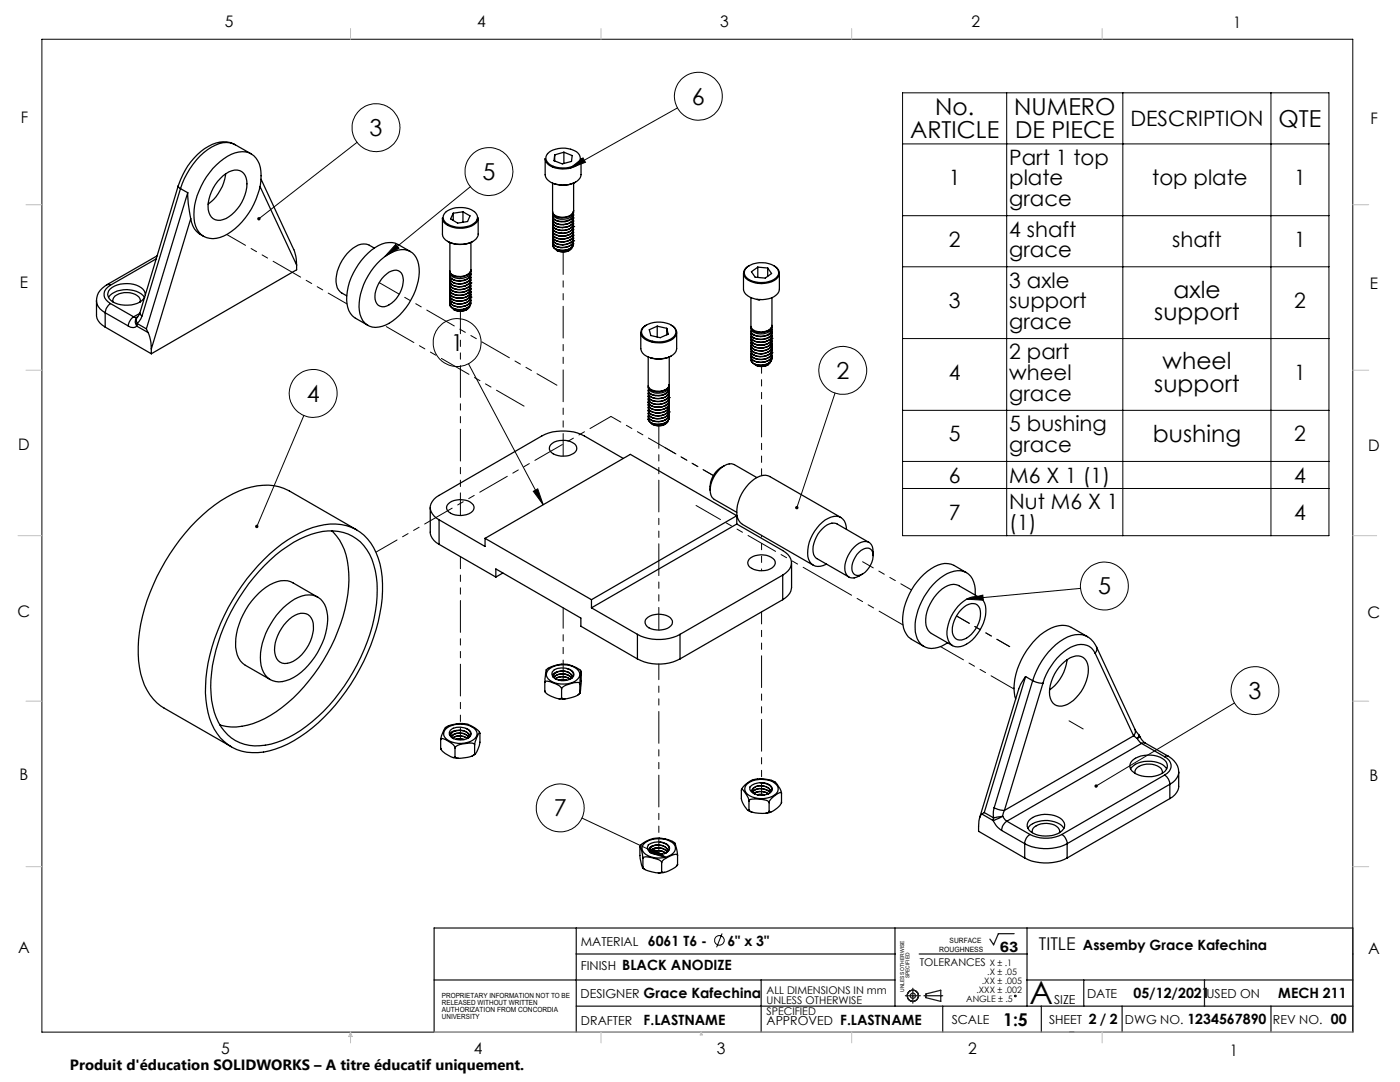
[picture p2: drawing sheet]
<svg xmlns="http://www.w3.org/2000/svg" width="279mm" height="216mm" viewBox="0 0 279 216" stroke-linecap="round" stroke-linejoin="round" font-family="sans-serif">
<g fill="none" stroke="#000" stroke-width=".2">
<path d="M8.4 7.8h261.6v198.2h-261.6zM180.1 18.5h85.1v88.4h-85.1zM200.9 18.5v88.4M224.1 18.5v88.4M253.6 18.5v88.4M71.3 28.4l-19.6 15.2M93.9 37.3l-17.1 13.9M113.7 33.6l2.6-2.1 .5 .9zM135.2 21.5l-21.5 12.1M180.1 28.7h85.1M79 48.8l.6 .7-2.8 1.7zM180.1 43h85.1"/>
<path d="M180.1 53.2h85.1M93.5 72.6l14.9 28.1M166.7 78.4l-7.7 22.9M180.1 67.6h85.1M60.6 82.9l-9.3 22.2M106.4 98l.9-.5 1.1 3.2zM180.1 81.9h85.1M180.1 92.1h85.1M180.1 97.5h85.1M192.9 119.6l3.2-.9 .2 1.1zM215.7 117.4l-22.8 2.2M246.4 140.3l-27.6 16.5"/>
<path d="M116.1 163.2l16.9 8M130.2 169.3l2.8 1.9-3.2-1zM144.1 186.3l-1.1 2.7"/>
<circle cx="139.4" cy="19.2" r="4.8"/>
<circle cx="75" cy="25.5" r="4.8"/>
<circle cx="97.6" cy="34.2" r="4.8"/>
<circle cx="62.5" cy="78.5" r="4.8"/>
<circle cx="91.2" cy="68.4" r="4.8"/>
<circle cx="168.2" cy="73.9" r="4.8"/>
<circle cx="220.4" cy="116.9" r="4.8"/>
<circle cx="250.5" cy="137.8" r="4.8"/>
<circle cx="111.8" cy="161.2" r="4.8"/>
<circle cx="143.6" cy="187.6" r=".96"/>
<circle cx="202.6" cy="198.7" r=".17"/>
</g>
<g fill="none" stroke="#191924" stroke-width=".25">
<path d="M86.6 195.5h92M115 185.2v20.8M115 190.4h63.6M151.9 195.5v10.5M178.6 185.2v15.6M180.7 198.7h3M182.2 197.2v3M183.4 190.4h21.6M184.4 198.7h3.7M184.8 198.3l2.9-.7v2.2l-2.9-.7zM202.4 186.3h-3.2l-.9 2.2-.7-1.1M205 185.2v15.6"/>
<path d="M205 195.5h65M216.3 195.5v5.3M240.4 195.5v5.3M86.6 206v-20.8h183.4v20.8M115 200.8h155M188.1 200.8v5.2M207.8 200.8v5.2M213.4 206h.9M223.9 200.8v5.2M253.6 200.8v5.2"/>
<circle cx="182.2" cy="198.7" r="1.11"/>
<circle cx="182.2" cy="198.7" r=".51"/>
</g>
<g fill="none" stroke="#c0c0c0" stroke-width=".2">
<path d="M70 5.7v2.1M119.9 5.7v2.1M170 5.7v2.1M220 5.7v2.1M5.2 40.9h3.2M270 40.9h3.2M5.2 73.9h3.2M270 73.9h3.2M3.6 106.9h4.8M270 106.9h4.7M5.2 139.9h3.2M270 139.9h3.2"/>
<path d="M5.2 172.9h3.2M270 172.9h3.2M70 206v2.1M70 206l.3 .8h-.7zM86.6 206h183.4M119.9 206v2.1M139.9 206l.3 .5h-.5zM170 206v2.1M220 206v2.1"/>
</g>
<path d="M106.4 98l.9-.5 1.1 3.2zM51.4 43.4v.5l.3-.3-.3 .3a.34 .34 0 0 0 .5 0 .34 .34 0 0 0 0-.5 .34 .34 0 0 0-.5 0zM51 104.8l-.1 .3 .2 .3 .2-.3-.2 .3a.34 .34 0 0 0 .5-.2 .34 .34 0 0 0-.2-.4 .34 .34 0 0 0-.4 0zM113.7 33.6l2.6-2.1 .5 .9zM192.9 119.6l3.2-.9 .2 1.1zM158.9 101a.32 .32 0 0 0-.2 .3 .32 .32 0 0 0 .2 .3l.1-.3-.1 .3a.33 .33 0 0 0 .4-.4 .33 .33 0 0 0-.4-.2zM79 48.8l.6 .7-2.8 1.7zM218.6 156.6l-.2 .2 .1 .2 .3-.2-.3 .2a.33 .33 0 0 0 .4 .1 .33 .33 0 0 0 .1-.4 .33 .33 0 0 0-.4-.1zM130.2 169.3l2.8 1.9-3.2-1z" fill="#000"/>
<g fill="none" stroke="#000" stroke-width=".25">
<path d="M35.6 37.1l.4 .5M35.6 37.1l-7.7 25.4M36 37.6l-7.6 25.4M36 37.6l1.5 .9M37.5 38.5l.1 2.1 .5 3M37.5 38.5l-8.3 27.1M43.2 32.9a7.3 7.3 0 0 1 5.8-2.6 3.9 3.9 0 0 1 3.1 3.9 14.3 14.3 0 0 1-7.4 12.9 3.9 3.9 0 0 1-6-3.4 14.5 14.5 0 0 1 4.5-10.8zM44 35.6a4 4 0 0 1 3.8-1.6 2.78 2.78 0 0 1 1.4 3.4 8.2 8.2 0 0 1-4.7 6.4 2.14 2.14 0 0 1-2.9-2 8.2 8.2 0 0 1 2.4-6.2zM45 34.7a8.9 8.9 0 0 1-3.5 6M46.9 28.9a5.6 5.6 0 0 0-6.1 .8 14.3 14.3 0 0 0-5.2 7.4M50.2 30.7l-3.2-1.8a4.5 4.5 0 0 0-4.8 .5 15.1 15.1 0 0 0-6.2 8.2M51.9 37.2l7.3 15.7"/>
<path d="M52.1 35.8l6.6 14.2 .4 1.6 .1 1.3M108.8 31.6a2.6 2.6 0 0 0 2.8 2.1 4.5 4.5 0 0 0 4.2-1.4l.2-.7v3.3a2.52 2.52 0 0 1-2.5 1.9 4.5 4.5 0 0 1-4.6-1.5zM109.3 30.7a4.9 4.9 0 0 1 6.1-.1 1.51 1.51 0 0 1-.7 2.4 4.9 4.9 0 0 1-5.5-.7 1.24 1.24 0 0 1 .1-1.6zM110.3 36.5v5.7M110.7 30.9v1.2M112.5 30.4l1.7 .6-.1 1.2-1.9 .5-1.6-.6 .1-1.2M112.5 30.4l-1.8 .5M112.5 30.4v2.2M114.5 36.5l-.1 5.9a1.34 1.34 0 0 1-1.2 1.2 2.81 2.81 0 0 1-2.8-.6l-.1-.6M114.9 36.3a5.3 5.3 0 0 1-4.4 .3M19.3 60v2.8a2.84 2.84 0 0 0 1.7 2.5M21.3 56.8a3.2 3.2 0 0 0-1.7 4.4l.4 .4 1 .8"/>
<path d="M21.3 56.8h.4l.3 .1M22 56.9a1.95 1.95 0 0 0-1.2 1.8 1.95 1.95 0 0 0 1.2 1.9M29 58.8a2.84 2.84 0 0 0-3-2.2 4.7 4.7 0 0 0-4.3 1.4 1.75 1.75 0 0 0 1.3 2.5 5.2 5.2 0 0 0 5.6-.9l.3-.3a4.9 4.9 0 0 0-7.2 0M31.2 51.6l-9.2 5.3M31.4 51l-10.1 5.8M38.1 43.6a4.2 4.2 0 0 0 2.5 3.6M38.1 43.6l-7.9 26M59.2 52.9v.9l-29 16.8M74.7 49.5a3.2 3.2 0 0 0-4.3 .1 8.3 8.3 0 0 0-3.2 7.3 2.77 2.77 0 0 0 2 2.1M75.2 52.6a7.4 7.4 0 0 1 5.5-2.8 3.5 3.5 0 0 1 2.9 3.7 12.9 12.9 0 0 1-6.7 11.4 3.4 3.4 0 0 1-4.8-1.5 10 10 0 0 1 1.4-8.4zM76.7 55.1a2.87 2.87 0 0 1 2.8-1.1 2.13 2.13 0 0 1 .9 2.5 5.6 5.6 0 0 1-3.7 4.7 1.66 1.66 0 0 1-1.9-2l.2-1.2 .5-1.3zM81.9 50.2l-2.5-1.4a4.4 4.4 0 0 0-4.6 .6 13 13 0 0 0-5.5 11.2 3.7 3.7 0 0 0 1.6 2.9l2.5 1.4"/>
<path d="M88.3 43.5a1.87 1.87 0 0 0 1.6 1.7 4.9 4.9 0 0 0 5.3-1l.2-.7v3.2a2.35 2.35 0 0 1-2.4 1.9 4.8 4.8 0 0 1-4.4-1.1l-.3-.7zM88.9 42.3a5 5 0 0 1 6 .1 1.49 1.49 0 0 1-.7 2.4 4.8 4.8 0 0 1-5.5-.6 1.3 1.3 0 0 1 .2-1.9zM89.8 59.6h.1M89.8 56.7h.1M89.8 56.2a1.62 1.62 0 0 0 1.8 1 2.49 2.49 0 0 0 2.3-1M89.8 48.4v5.7a1.32 1.32 0 0 0 1.4 1 2.12 2.12 0 0 0 2.7-1.2 2.19 2.19 0 0 1-2.7 1.3 1.29 1.29 0 0 1-1.4-1.1M89.8 55h.1M89.8 55.6h.1M89.8 56.1v.1M89.8 57.9h.1M89.9 56.5l-.1 .1M89.9 57.5l-.1 .4a1.61 1.61 0 0 0 1.8 1 2.1 2.1 0 0 0 2.3-1.3"/>
<path d="M90.1 59l-.3 .6M90.1 55.6l-.3 .6M90.5 42.5v1.5M92.4 42.3l1.4 .8-.5 1.1-2 .3-1.4-.8 .6-1.2M92.4 42.3l-1.9 .2M92.4 42.3v2M93.8 55.3l.1 .4v.5M93.8 58.8a1.11 1.11 0 0 1-.8 1.6 2.98 2.98 0 0 1-3.1-.4l-.1-.4M93.8 57.1l.1 .4M93.9 59.5a1.22 1.22 0 0 1-1.1 1.6 2.71 2.71 0 0 1-3-.7l.1-.5M93.9 57.9a1.17 1.17 0 0 1-1.1 1.4 2.81 2.81 0 0 1-3-.6l.1-.5M93.9 56.2a1.16 1.16 0 0 1-1.1 1.4 2.7 2.7 0 0 1-2.9-.6l-.1-.3"/>
<path d="M93.9 58.4v.1a1.4 1.4 0 0 1-1.4 1.5 2.98 2.98 0 0 1-2.5-.5l-.2-.4 .1-.4M93.9 56.8a1.33 1.33 0 0 1-1.3 1.4 2.46 2.46 0 0 1-2.8-.8v-.4M93.9 55a1.34 1.34 0 0 1-1.3 1.5 2.55 2.55 0 0 1-2.8-.8l.1-.4M93.9 54.4a1.21 1.21 0 0 1-.9 1.4 3.1 3.1 0 0 1-3-.3l-.2-.4 .1-.4M93.9 54.8a1.42 1.42 0 0 1-1.3 1.2 2.49 2.49 0 0 1-2.8-.8M93.9 55.3a2.32 2.32 0 0 1-3 1.3l-1-.6-.1-.4M93.9 55.9a1.32 1.32 0 0 1-1.1 1.2 2.81 2.81 0 0 1-2.9-.7l-.1-.2M93.9 56.4a2.15 2.15 0 0 1-2.8 1.3 1.29 1.29 0 0 1-1.3-1M93.9 57a2.29 2.29 0 0 1-3 1.3 1.13 1.13 0 0 1-1.1-1M93.9 57.6a2.08 2.08 0 0 1-2.6 1.3 1.42 1.42 0 0 1-1.5-1M93.9 58.2a1.4 1.4 0 0 1-1.4 1.2 2.98 2.98 0 0 1-2.5-.4l-.2-.6M93.9 58.7a1.62 1.62 0 0 1-1.6 1.3 2.42 2.42 0 0 1-2.4-.6l-.1-.4"/>
<path d="M93.9 59.3a1.25 1.25 0 0 1-1.1 1.2 2.78 2.78 0 0 1-3-.6v-.3M93.9 59.9a2.19 2.19 0 0 1-2.8 1.3 1.21 1.21 0 0 1-1.3-1M94 56.4h.1M94 59.3h.1M94 48.4v5.9a2.46 2.46 0 0 1-3.6 1 .89 .89 0 0 1-.6-1M94 54.6v.2M94 55.3h.1M94 55.8v.1M94 57h.1M94 57.6h.1M94 58.1v.1M94 58.7h.1"/>
<path d="M94 59.9h.1M94.3 48.2a5.5 5.5 0 0 1-4.9 0M110.3 47.8h.1M110.3 44.9h.1M110.3 43.7v.1M110.3 44.3h.1M110.3 45.5h.1M110.3 46v.1M110.3 47.2h.1M110.3 48.9h.1M110.3 42.2a1.06 1.06 0 0 0 1.1 1.1 2.31 2.31 0 0 0 3.1-1.2 2.36 2.36 0 0 1-3.1 1.3l-.9-.5-.2-.5M110.3 44.1v.1a1.34 1.34 0 0 0 1.5 1.2 2.4 2.4 0 0 0 2.7-1.3v-.1a1.51 1.51 0 0 1-1.5 1.3 2.36 2.36 0 0 1-2.7-.8v-.2"/>
<path d="M110.3 46.9l.1 .6M110.3 48v.2M110.3 44.6v.2M110.6 44.9l-.3 .5M111.1 50h.1M113.7 49.9a2.66 2.66 0 0 1-2.6 .1M114.3 49.2a2.31 2.31 0 0 1-3.5 .5M114.3 48.2l.2 .4a1.72 1.72 0 0 1-1.8 1.3 2.4 2.4 0 0 1-2.3-.7l-.1-.4 .3-.5M114.3 44.7a1.15 1.15 0 0 1-.8 1.6 2.95 2.95 0 0 1-3.1-.5l-.1-.4M114.4 47.8a1.1 1.1 0 0 1-.8 1.3 3.2 3.2 0 0 1-3.1-.3l-.2-.4a1.52 1.52 0 0 0 1.6 1 2.72 2.72 0 0 0 2.4-.9l.2-.5M114.4 47.2a1.26 1.26 0 0 1-1.2 1.5 2.63 2.63 0 0 1-2.9-.7v-.5M114.4 45.4a1.27 1.27 0 0 1-1.2 1.6 2.54 2.54 0 0 1-2.9-.8v-.3"/>
<path d="M114.4 44.3v.1a1.46 1.46 0 0 1-1.4 1.5 2.45 2.45 0 0 1-2.7-.9v-.1M114.4 43.2a1.13 1.13 0 0 1-.9 1.4 3.1 3.1 0 0 1-3.1-.5l-.1-.6M114.4 46.6l.1 .3M114.4 43.7v.2M114.4 45.2a2.06 2.06 0 0 1-2.6 1.3 1.33 1.33 0 0 1-1.5-1M114.4 46.9a1.29 1.29 0 0 1-1.2 1.3 3 3 0 0 1-2.6-.4l-.3-.6M114.4 46.1a1.48 1.48 0 0 1-1.4 1.5 2.72 2.72 0 0 1-2.5-.5l-.2-.4v-.4M114.4 42.7a1.32 1.32 0 0 1-1.2 1.3 2.8 2.8 0 0 1-2.9-.5v-.6M114.5 45.2h.1M114.5 48h.1M114.5 42.8a1.27 1.27 0 0 1-1 1.3 2.97 2.97 0 0 1-3.1-.5l-.1-.4M114.5 43.5h-.1a1.3 1.3 0 0 1-1.2 1.2 2.64 2.64 0 0 1-2.9-.7v-.2"/>
<path d="M114.5 44.6a2.34 2.34 0 0 1-3.2 1.3l-.6-.3-.3-.3-.1-.4M114.5 45.8a1.08 1.08 0 0 1-.9 1 3.2 3.2 0 0 1-3.1-.3l-.2-.4M114.5 46.4v-.1a1.69 1.69 0 0 1-1.8 1.4 2.01 2.01 0 0 1-2.4-1.1M114.5 47.4a1.2 1.2 0 0 1-.9 1.1 2.42 2.42 0 0 1-3.3-.7M114.5 48.6h-.1a1.39 1.39 0 0 1-1.2 1.3 3.1 3.1 0 0 1-2.6-.4l-.3-.6M114.5 46.9a1.78 1.78 0 0 1-1.8 1.3 2.43 2.43 0 0 1-2.3-.7M114.5 44.6h.1M114.5 46.9h.1M148.4 54.5v3.2a2.96 2.96 0 0 0 3 2.1 4.2 4.2 0 0 0 4-1.6l.1-3.7M148.9 53.5a4.8 4.8 0 0 1 6.3 .2 1.39 1.39 0 0 1-.8 2.1 5 5 0 0 1-5.5-.5 1.32 1.32 0 0 1 0-1.8zM149.5 53a1.59 1.59 0 0 0-1.1 1.6 1.59 1.59 0 0 0 1.3 1.5 5.1 5.1 0 0 0 5.5-.7 1.49 1.49 0 0 0-.8-2.4M149.9 59.4v5.7a1.3 1.3 0 0 0 1.4 1.1 2.14 2.14 0 0 0 2.8-1.3"/>
<path d="M151.1 59.8h.6M151.2 53.3l2 .2M151.2 53.3l-1.2 .9 .7 1.1 2 .2 1.3-.9-.8-1.1M151.2 53.3v2.1M153.2 53.5v1.6M154.1 59.4v5.9a1.11 1.11 0 0 1-1.1 1.1 3 3 0 0 1-3-.4l-.1-.7M21 65.3l9.2 5.3M21 62.4v2.9M21 62.4l4.6 2.7M22 60.6a2.49 2.49 0 0 0-1 1.8M22 60.6l4.7 2.6M22.5 60.3a1.45 1.45 0 0 1 1.2-1.7 3.7 3.7 0 0 1 4.2 .9v.8"/>
<path d="M25.6 65.1a1.34 1.34 0 0 0 1.7 0M26.7 63.2a2.49 2.49 0 0 0-1.1 1.9M26.7 63.2l.4 .2 .3-.1M27.3 65.1l2.3 1.3M27.4 64.6l-.1 .5M27.4 64.6l1.8 1M27.4 63.3a1.24 1.24 0 0 0-.1 1.8M27.4 63.3a1.05 1.05 0 0 0 0 1.3M27.9 62.5l-1.2 .7M27.9 62.5l-.5 .8M27.9 62.5l.1 .3 .4 .2M28.4 63l-.3 .6-.7 1"/>
<path d="M29.2 65.6l.4 .8M29.6 66.4l.4 1.4 .2 1.8M30.2 69.6v1M89.8 60.1v.1M90.6 61.8h.1M93.2 61.8a2.68 2.68 0 0 1-2.6 0M93.8 60.9a2.26 2.26 0 0 1-3.2 .9l-.4-.5M93.9 60.5a1.62 1.62 0 0 1-1.6 1.3 2.66 2.66 0 0 1-2.4-.7l-.1-.4M93.9 60.2a1.47 1.47 0 0 1-1.4 1.5 2.44 2.44 0 0 1-2.7-.8v-.5M94 60.4v.1M127.9 66.4v3.2a2.46 2.46 0 0 0 2.2 1.9 4.7 4.7 0 0 0 4.8-1.4l.1-.5v-3.2M128.5 65.3a5 5 0 0 1 5.9-.1 1.47 1.47 0 0 1-.6 2.5 4.9 4.9 0 0 1-5.5-.6 1.24 1.24 0 0 1 .2-1.8z"/>
<path d="M129 64.9a1.57 1.57 0 0 0-1.1 1.5 1.57 1.57 0 0 0 1.1 1.5 5.7 5.7 0 0 0 5.3-.3 1.51 1.51 0 0 0 .7-1.5 1.51 1.51 0 0 0-1.1-1.2M129.4 79.6h.1M129.4 71.2v5.7a1.48 1.48 0 0 0 1.6 1.1 1.97 1.97 0 0 0 2.5-1.2 1.29 1.29 0 0 1-1.2 1.2 2.68 2.68 0 0 1-2.8-.5l-.1-.3v.2M129.4 77.9h.1M129.4 78.5h.1M129.9 71.5h.3M131.2 65.1l1.9 .4M131.2 65.1l-1.6 .7 .3 1.2 1.9 .4 1.5-.7-.2-1.2M131.2 65.1v2.2M133.1 65.5v1.3M133.5 79.6a1.31 1.31 0 0 1-1.2 1.5 2.73 2.73 0 0 1-2.9-.7v-.5M133.5 79.1l.1 .2a1.78 1.78 0 0 1-1.8 1.3 2.43 2.43 0 0 1-2.3-.7l-.1-.3 .1-.2"/>
<path d="M133.5 77.9a1.31 1.31 0 0 1-1.2 1.5 2.7 2.7 0 0 1-2.9-.7v-.4M133.5 77.6a1.29 1.29 0 0 1-1.2 1.2 2.7 2.7 0 0 1-2.9-.7v-.2M133.5 78.2a1.43 1.43 0 0 1-1.5 1.3 2.86 2.86 0 0 1-2.5-.5l-.1-.5M133.5 79.3a1.29 1.29 0 0 1-1.2 1.3 2.56 2.56 0 0 1-2.9-.8v-.2M133.5 77.3a1.1 1.1 0 0 1-.8 1.3 2.56 2.56 0 0 1-3.3-.5v-.5M133.5 77.2a1.39 1.39 0 0 1-1.4 1.2 2.48 2.48 0 0 1-2.7-.8v-.2M133.5 79.9v.3M133.6 79.3h.1M133.6 78.7a1.96 1.96 0 0 1-2.5 1.4 1.5 1.5 0 0 1-1.7-1.1M133.6 78.6a1.48 1.48 0 0 1-1.6 1.4 2.86 2.86 0 0 1-2.5-.5l-.1-.4v-.4M133.6 71.2v6M133.6 77.5v.1"/>
<path d="M133.6 78.2h.1M133.6 79.9h.1M133.9 71l-1.8 .6-1.9-.1M149.9 70.1h.1M149.9 67.2h.1M149.9 69.5v.1a2.07 2.07 0 0 0 2.6 1l1.2-.6 .3-.4M149.9 66.6v.1M149.9 68.4l.1 .3M149.9 71.2v.1M150 68.7l-.1 .2 .1 .4M150 66.4l-.1 .1M150.2 70.1l-.3 .5"/>
<path d="M150.5 72.6l.3 .3M153.3 72.8l-.7 .3a2.39 2.39 0 0 1-1.8-.2M153.8 72.1a2.16 2.16 0 0 1-3 .8M153.9 71a1.1 1.1 0 0 1-.7 1.6 2.94 2.94 0 0 1-3.2-.4l-.1-.4 .2-.5M153.9 66.5l.2 .4a1.69 1.69 0 0 1-1.8 1.4 2.54 2.54 0 0 1-2.3-.7l-.1-.4 .3-.5M154 69.9a1.22 1.22 0 0 1-1 1.6 2.84 2.84 0 0 1-3-.5l-.1-.3a1.3 1.3 0 0 0 1.4 1 2.5 2.5 0 0 0 2.8-1.1l-.1-.2M154 68.9a1.33 1.33 0 0 1-1.2 1.5 2.56 2.56 0 0 1-2.9-.7l.1-.4M154 66.1l.1 .1a1.48 1.48 0 0 1-1.5 1.4 2.32 2.32 0 0 1-2.7-.9v-.1M154 68.4l.1 .3M154 65.8a1.43 1.43 0 0 1-1.4 1.3 2.4 2.4 0 0 1-2.7-.9v-.1M154 67.5a1.42 1.42 0 0 1-1.5 1.3 2.38 2.38 0 0 1-2.6-.9v-.1M154 70.7a1.39 1.39 0 0 1-1.2 1.5 3.1 3.1 0 0 1-2.7-.4l-.2-.4v-.4"/>
<path d="M154 69.6h.1a1.56 1.56 0 0 1-1.6 1.5 2.26 2.26 0 0 1-2.6-1l.1-.3M154 67.2a1.33 1.33 0 0 1-1.2 1.5 2.66 2.66 0 0 1-2.9-.7v-.4M154 65.5a1.26 1.26 0 0 1-1 1.4 2.44 2.44 0 0 1-3.1-.8v-.3M154.1 67.5h.1M154.1 70.4h.1M154.1 66.4a1.27 1.27 0 0 1-1.1 1.2 3 3 0 0 1-3-.6l-.1-.3M154.1 66.9a.95 .95 0 0 1-.7 1 2.69 2.69 0 0 1-3.5-.4v-.3M154.1 68.1a1.69 1.69 0 0 1-1.8 1.3 2.43 2.43 0 0 1-2.3-.7M154.1 68.7a2.12 2.12 0 0 1-2.8 1.3 1.39 1.39 0 0 1-1.4-1.1M154.1 69.8a1.7 1.7 0 0 1-1.8 1.4 1.99 1.99 0 0 1-2.4-1.1M154.1 70.9a1.19 1.19 0 0 1-.9 1.1 2.41 2.41 0 0 1-3.3-.7M154.1 71.6a2.52 2.52 0 0 1-3.8 .9l-.4-.7"/>
<path d="M154.1 68.7a1.98 1.98 0 0 1-2.5 1.3l-.8-.1-.8-.6M154.1 67.9a1.48 1.48 0 0 1-1.6 1.5 2.38 2.38 0 0 1-2.6-1l.1-.3M154.1 65a1.53 1.53 0 0 1-1.5 1.3 2.65 2.65 0 0 1-2.7-.7v-.4M154.1 65.7v.1M154.1 68.1h.1M154.1 69.2l-.1 .4M154.1 69.8h.1M154.1 71.5h.1M109.9 88.7a3.9 3.9 0 0 1 5 .2 1.2 1.2 0 0 1-.8 1.8 3.8 3.8 0 0 1-4.3-.7 1.05 1.05 0 0 1 .1-1.3zM124.4 91.5l-7.8-4.5a9.6 9.6 0 0 0-8.5 0l-20.5 11.8a2.49 2.49 0 0 0-1 4.1l1 .8M129.4 82.5h.1M129.4 83.6l.1 .5 .4 .3"/>
<path d="M129.4 80.2h.1M129.4 80.8h.1M129.4 81.3v.1M129.4 83v.1M129.4 80.2v.1a1.78 1.78 0 0 0 1.9 1 2.3 2.3 0 0 0 2.2-1.1M129.4 82.5v.3M129.4 80.5v.1M129.7 80.8l-.3 .4M130.2 84.7h.1M132.8 84.6a2.86 2.86 0 0 1-2.6 .1M133.3 81.6a1.06 1.06 0 0 1-.6 1.7 3 3 0 0 1-3.2-.4l-.1-.4 .1-.4M133.3 83.9a1.61 1.61 0 0 1-2 1 1.42 1.42 0 0 1-1.4-.5"/>
<path d="M133.4 80.6l.2 .4a1.99 1.99 0 0 1-2.6 1.4 1.43 1.43 0 0 1-1.6-1.1M133.5 83a1.38 1.38 0 0 1-1.3 1.6 3.1 3.1 0 0 1-2.6-.4l-.2-.4v-.5M133.5 81.3a1.32 1.32 0 0 1-1.2 1.5 2.53 2.53 0 0 1-2.9-.7v-.4M133.5 80.2l.1 .1a1.49 1.49 0 0 1-1.6 1.4 2.79 2.79 0 0 1-2.5-.5l-.1-.4M133.5 82.5l.1 .3M133.5 81.1a1.39 1.39 0 0 1-1.2 1.2 2.69 2.69 0 0 1-2.9-.7v-.2M133.5 81.6a2.19 2.19 0 0 1-2.9 1.3 1.16 1.16 0 0 1-1.2-1M133.5 82.8a2.14 2.14 0 0 1-2.7 1.3 1.3 1.3 0 0 1-1.4-1M133.5 83.4a1.6 1.6 0 0 1-1.5 1.3l-1.5-.1-.6-.2M133.6 82.2h.1M133.6 80.5a1.53 1.53 0 0 1-1.8 1.3 2.4 2.4 0 0 1-2.3-.7l-.1-.3M133.6 82.2a1.8 1.8 0 0 1-1.8 1.3 2.33 2.33 0 0 1-2.4-.7"/>
<path d="M133.6 82.8a2.06 2.06 0 0 1-2.6 1.3 1.48 1.48 0 0 1-1.6-1.1v-.2M133.6 81v.1M133.6 81.6h.1M133.6 82.8h.1M133.6 83.3v.1M144.6 92.9a4.8 4.8 0 0 0-2.9 4.9M151 95.3l-4.5-2.6a2.57 2.57 0 0 0-2.9 1 5.1 5.1 0 0 0-1.5 5.5l.5 .5 4.4 2.5M52.7 111.7a23.3 23.3 0 0 1 12-7 9.2 9.2 0 0 1 10.8 6.7 24.5 24.5 0 0 1-.4 14.2 40 40 0 0 1-15.2 21.4 14.8 14.8 0 0 1-11.6 2.9 9.6 9.6 0 0 1-6.8-7.7 27.5 27.5 0 0 1 1.9-16.2 41.6 41.6 0 0 1 9.3-14.3zM52.8 112.9a21.7 21.7 0 0 1 11.6-6.9 8.7 8.7 0 0 1 10.2 6.7 24.6 24.6 0 0 1-1.3 15.3 37.7 37.7 0 0 1-13.3 17.8 15.3 15.3 0 0 1-10.2 2.9 8.8 8.8 0 0 1-7-6.6 23.7 23.7 0 0 1 .7-13.8 39.1 39.1 0 0 1 9.3-15.4zM63.4 119.2l-4.9-2.9a4.6 4.6 0 0 0-4.7 .4 14.7 14.7 0 0 0-6.8 12.5 4.5 4.5 0 0 0 2 3.6l4.9 2.8M66.2 105.9a11.5 11.5 0 0 1 3.4 8.5 32.3 32.3 0 0 1-6 18.8 28.3 28.3 0 0 1-13.1 11.2 10.3 10.3 0 0 1-6.6 .2M71.2 105.7l-13.5-7.7a10.5 10.5 0 0 0-8.8-.5 30.1 30.1 0 0 0-14 11.6 36.7 36.7 0 0 0-7.3 21.4 13.7 13.7 0 0 0 3.7 9.7l1.4 1.1 13.5 7.7"/>
<path d="M85.9 101.3v4.9a2.99 2.99 0 0 0 1.7 2.4M87.6 108.6l11.4 6.5M87.6 103.7v4.9M87.6 103.7l9.2 5.3v-1.6M89.4 100.6a3.8 3.8 0 0 1 5 .1 1.25 1.25 0 0 1-.8 1.8 4 4 0 0 1-4.3-.7 .95 .95 0 0 1 .1-1.2zM96.8 107.4l21.2 12.3M99 115.1v-1.6l16.9 9.8v1.7l11.3 6.5M100.4 114.3l-1.4 .8M118 119.7v1.6M147 104.6l9.2 5.3a2.5 2.5 0 0 1 1 4l-1 .9M147 104.6l-29 16.7M147 102.9l-29 16.8"/>
<path d="M147 102.9l-21.2-12.2-29 16.7M147 102.9v1.7M149.5 111.6a3.8 3.8 0 0 1 5.1 .1 1.25 1.25 0 0 1-.9 1.8 3.9 3.9 0 0 1-4.3-.6 1.05 1.05 0 0 1 .1-1.3zM156.2 114.8l-20.5 11.8M156.2 114.8v4.9M156.2 119.7l-20.5 11.8M158 112.3v4.9a2.98 2.98 0 0 1-1.8 2.5M167.8 103.3l-14.1-8.2a3.1 3.1 0 0 0-3.7 1 7.9 7.9 0 0 0-2.8 7.3l.5 .9 .5 .3 14.1 8.2M168.9 105.7a2.31 2.31 0 0 0-1-2.4 2.31 2.31 0 0 0-2.6 .1 7.9 7.9 0 0 0-3.9 8.2 2.22 2.22 0 0 0 3.5 1h.1M171.4 110.2a1.91 1.91 0 0 1 2.3-.6 3 3 0 0 1-.3 3.7 2.58 2.58 0 0 1-2.7 1.4 1.96 1.96 0 0 1-.5-2.4l.5-1.1zM173.4 108.2l-6.3-3.6a2.94 2.94 0 0 0-3.4 1.4 5.5 5.5 0 0 0-1.3 4.7l.5 .7 6.5 3.7M174.2 110.9a3.1 3.1 0 0 0-.6-2.6 2.37 2.37 0 0 0-3.1 .9 5.7 5.7 0 0 0-1.7 5.1 1.64 1.64 0 0 0 2.6 .7l.7-.5"/>
<path d="M192.9 114.3l-2.5-1.5a4.3 4.3 0 0 0-4.6 .7 12.9 12.9 0 0 0-5.6 11.1 4 4 0 0 0 1.7 3l2.5 1.4M194.6 118.7a4.6 4.6 0 0 0-1.8-4.5 5 5 0 0 0-5.2 1.2 13.3 13.3 0 0 0-4.9 10.7 3.3 3.3 0 0 0 4.5 3.1l1.9-.9M195.6 119.3l-4.3-2.5a3.9 3.9 0 0 0-4.4 1.8 7.3 7.3 0 0 0-1.9 6.7l.2 .5 .7 .6 4.2 2.4M56.6 121.2a7.4 7.4 0 0 1 5.7-2.5 4 4 0 0 1 3.1 4.1 14.4 14.4 0 0 1-7.6 12.8 3.8 3.8 0 0 1-5.7-2.8 13 13 0 0 1 3.1-10zM57.2 124.1a3.7 3.7 0 0 1 4.3-1.5 3.1 3.1 0 0 1 1 3.1 8.3 8.3 0 0 1-4.6 6.5 2.13 2.13 0 0 1-3-1.8 7.9 7.9 0 0 1 2.3-6.3zM108.7 136.2l.1-.2a3.8 3.8 0 0 1 3.3 1.4v.1M108.7 137.9l.1 .1a4.5 4.5 0 0 0 3.1 1.4l.2-.2M108.7 137.9l.1 .1M108.7 136.2v1.7M109.4 133.7a4.6 4.6 0 0 1 6 .1 1.35 1.35 0 0 1-.6 2.1 5 5 0 0 1-5.4-.4 1.24 1.24 0 0 1 0-1.8zM110.9 134.3a.68 .68 0 0 0-.4 .7 .68 .68 0 0 0 .6 .5M110.9 134.3a2.46 2.46 0 0 1 3.3 .6v.2"/>
<path d="M111.3 134a2.49 2.49 0 0 1 2.9 .8v.5M111.3 134l-.8 .4-.2 .3 .1 .4M111.3 134l-.4 .3M111.5 135.7l.5-.1 1.1 .1M111.5 139.4l1.2 .1M111.5 135.7l.5-.1 1 .1M112.1 137.5v1.7M113.1 133.4a1.29 1.29 0 0 1 1.4 1.5 2.93 2.93 0 0 1-4.1 .2M113.1 133.4a2.62 2.62 0 0 0-2.9 .7l-.1 .4 .3 .6M113.1 133.4a1.22 1.22 0 0 1 1.1 1.8l-.4 .3a2.58 2.58 0 0 0-3-.1 2.63 2.63 0 0 1 3 .1M114.1 135.3a2.33 2.33 0 0 0-3.5-.2 2.34 2.34 0 0 1 3.5 .2M115.7 136.5l-.1-.3a4.7 4.7 0 0 0-3.5 1.2v.1"/>
<path d="M115.7 136.5l.3-2.6v2.4l-.3 2v-.1M115.7 138.2v.1a4.6 4.6 0 0 1-3.5 1.1l-.1-.2M115.7 136.5v1.7M115.7 138.3l-.3 .3M116 133.9a5.3 5.3 0 0 0-7-.2l-.3 2.5M118 121.3l9.2 5.3M127.2 126.6a9.3 9.3 0 0 0 8.5 0M127.2 131.5a9.3 9.3 0 0 0 8.5 0M127.2 126.6v4.9M129 123.4a3.8 3.8 0 0 1 5 .2 1.21 1.21 0 0 1-.8 1.8 4.3 4.3 0 0 1-4-.4 1.11 1.11 0 0 1-.2-1.6zM135.7 126.6v4.9M191.2 121a4.7 4.7 0 0 1 3.9-1.9 2.48 2.48 0 0 1 1.6 3.1 8.1 8.1 0 0 1-5 6.8 2.21 2.21 0 0 1-2.7-2.4 8.6 8.6 0 0 1 2.2-5.6z"/>
<path d="M191.9 121.6a2.58 2.58 0 0 1 3.2-.9 3.1 3.1 0 0 1 .2 3.6 4.9 4.9 0 0 1-3.8 3.4 1.92 1.92 0 0 1-1.4-2.6l.6-1.9zM204.7 135l-1 1.5-.4 1-7.8 25.7M204.7 135l-8.3 27.1M204.7 135l1.4 .8M206.1 135.8l.7 .3 1.3 .2M206.1 135.8a13.7 13.7 0 0 1 7.7-9 4.3 4.3 0 0 1 3.2 .2l-3.2-1.8a5.3 5.3 0 0 0-5.4 1 14.6 14.6 0 0 0-6 11.9l.3 1.4M206.1 135.8l-7.7 25.4M208.1 136.3l-7.7 25.4M211.9 132.5a4 4 0 0 1 3.9-1.5 2.78 2.78 0 0 1 1.4 3.3 8.2 8.2 0 0 1-4.7 6.5 2.16 2.16 0 0 1-3-2 8.2 8.2 0 0 1 2.4-6.3zM213 131.6a8.8 8.8 0 0 1-3.6 6.1M217 127.1a4.1 4.1 0 0 1 1.8 2M218.5 130.3a3.1 3.1 0 0 0-4.1-1.4 11.4 11.4 0 0 0-6.3 7.4"/>
<path d="M218.5 130.3l7.7 16.5M218.8 129.1l.1 .5-.4 .7M218.8 129.1l7.7 16.5M87.9 147.6l.1-.2a3.3 3.3 0 0 1 2.6 1.3l.2 .5M87.9 149.3l.1 .2a4.1 4.1 0 0 0 2.7 1.6l.1-.1M87.9 149.3l.2 .2M87.9 147.6v1.7M88.9 145.6a4.7 4.7 0 0 1 6 .1 1.32 1.32 0 0 1-.6 2 4.8 4.8 0 0 1-5.4-.4 1.22 1.22 0 0 1 0-1.7zM90.1 147a2.29 2.29 0 0 1 3.5 .1M90.1 147a2.24 2.24 0 0 1 3.5 .1M90.3 147.2a2.48 2.48 0 0 1 3 .2M90.4 151.1l1.1 .2"/>
<path d="M90.4 147.3a2.51 2.51 0 0 1 2.9 .1M90.6 145.9a.74 .74 0 0 0-.5 1.2l.4 .3M90.6 145.9a2.76 2.76 0 0 1 3 .6l.1 .4M90.8 149.2v1.8M90.9 147.5l1-.1 .7 .2M91 147.5l.9-.1 .7 .2M91.1 145.8a2.49 2.49 0 0 1 2.5 .6v.7M91.1 145.8a1.14 1.14 0 0 0-1.4 .9M91.1 145.8l-.5 .1M92.2 144.4a4.7 4.7 0 0 0-3.4 1l-.7 1.5-.2 .7M92.2 144.4a4.7 4.7 0 0 1 3.5 1.9M93 145.3a1.05 1.05 0 0 1 1 1 1.05 1.05 0 0 1-.9 1.1 2.9 2.9 0 0 1-3.4-.7"/>
<path d="M93 145.3a3 3 0 0 0-3.1 .4l-.2 .4v.6M93 145.3a1.06 1.06 0 0 1 .9 .8 1.06 1.06 0 0 1-.4 1.1l-.2 .1M94.7 148.6l-.1-.2a4.7 4.7 0 0 0-3.8 .7v.1M94.7 148.6l.4-1.4 .6-1 .1 2-.2 .6-.7 1.7-.2-.1M94.7 150.4v.2a5.1 5.1 0 0 1-3.8 .6l-.1-.2M94.7 148.6v1.8M94.8 150.5l-.6 .3M148 157.6a4.4 4.4 0 0 1 5.2-2.1 2.68 2.68 0 0 1 2.4 1.8l.4 1M148 157.6h.1M149.2 156.4a4.8 4.8 0 0 1 5.7 .2 1.28 1.28 0 0 1-.3 2 4.7 4.7 0 0 1-5.7-.4 1.24 1.24 0 0 1 .3-1.8zM149.5 159.8l.1-.2a5.8 5.8 0 0 1 3.8 .3l.1 .3M149.5 159.8a3.6 3.6 0 0 0-1.4-2.3l-.1 1.9a3.9 3.9 0 0 0 1.4 2.3l.1-.1"/>
<path d="M149.5 159.8v1.8M150.2 157.6v.5l.4 .3M150.2 157.6a2.25 2.25 0 0 1 3.5 .1v.3M150.2 158a2.29 2.29 0 0 1 3.5 .2M150.2 158a2.25 2.25 0 0 1 3.4 .2M150.4 157.3a2.46 2.46 0 0 1 3.3 .4v.3M150.4 157.3l-.4 .5 .6 .6M150.4 157.3l-.2 .3M150.5 158.3a2.59 2.59 0 0 1 2.9 .1 2.63 2.63 0 0 0-2.9-.1M151.2 158.6h1.4M151.2 158.6h1.3M151.7 156.2h.6a1.66 1.66 0 0 1 1.8 1.3 2.04 2.04 0 0 1-2.5 1.1l-1-.2"/>
<path d="M151.7 156.2a2.73 2.73 0 0 0-2.1 .9 1.24 1.24 0 0 0 1 1.3M151.7 156.2a2.68 2.68 0 0 1 2.3 .9 .98 .98 0 0 1-.6 1.3M156 158.3v1.9M156 158.3l-.1-.1a3.6 3.6 0 0 0-2.4 2M225.6 153.4a5 5 0 0 1 5.9-1.1l.9 .6 .4 .5M225.8 151.9a5.2 5.2 0 0 1 6.9 .1 1.64 1.64 0 0 1-1.1 2.5 5.5 5.5 0 0 1-5.7-.7 1.36 1.36 0 0 1-.1-1.9zM226.2 146.8l.8 .6M226.2 146.8l-25.8 14.9M226.5 145.6l.8 1M226.5 154.3a1.44 1.44 0 0 1 1.3-1.6 3.6 3.6 0 0 1 4.1 .9l.1 .7M226.5 145.6l.1 .5-.4 .7M227 147.4l.8 .9"/>
<path d="M227.3 146.6l.2 .4M227.3 146.6v.3l-.3 .5M227.5 147l.5 .8 .6 .5M227.5 147l-.5 .4M227.8 148.3l4.6 2.7M227.8 148.3l-26.9 15.6M228.6 148.3l-.4-.1-.4 .1M228.6 148.3l4.6 2.6M232.4 151a1.94 1.94 0 0 1 1.3 1.8 1.94 1.94 0 0 1-1.3 1.9M232.4 154.7a2.23 2.23 0 0 1 1.1 1.8M232.4 154.7l-20.5 11.8M233.2 150.9a3.7 3.7 0 0 1 2 3.2"/>
<path d="M233.2 150.9l-.4-.1-.4 .2M233.5 156.5l-20.5 11.8M233.5 156.5v2.8M233.5 159.3l-20.5 11.9M235.2 154.1v2.8a2.99 2.99 0 0 1-1.7 2.4M235.2 154.1a2.99 2.99 0 0 1-1.7 2.4M127.7 168.8l.6 2.5M128.3 173l-.1 .2 .5 .3M128.3 171.3l.1-.2a4.9 4.9 0 0 1 3.3 .6l.3 .5M128.3 173v.1a1.5 1.5 0 0 0 1.2 .7l.7 .2a1.72 1.72 0 0 0 1.8 0v-.1M128.3 171.3v1.7M128.4 168.5a4.7 4.7 0 0 1 6.1 0 1.5 1.5 0 0 1-1 2.3 4.5 4.5 0 0 1-5.2-.9 1.21 1.21 0 0 1 .1-1.4z"/>
<path d="M129.7 169.9a2.32 2.32 0 0 1 3.5 .1 2.35 2.35 0 0 0-3.4-.1M129.8 169.2a.66 .66 0 0 0 .2 1M129.8 169.2a2.54 2.54 0 0 1 3.3 .2l.2 .4M130.1 168.9a2.69 2.69 0 0 1 3 .4l.1 .6M130.1 168.9l-.6 .5v.3l.2 .3M130.1 168.9l-.3 .3M130.6 170.4h1.6M130.7 170.4h1.4M131.8 168l.5 .1a1.56 1.56 0 0 1 1.3 1.2 2.4 2.4 0 0 1-3.1 1.1l-.8-.4M131.8 168a3.2 3.2 0 0 0-2.4 .6 .93 .93 0 0 0 .3 1.4M131.8 168a1.53 1.53 0 0 1 1.7 1.7l-.6 .5a2.51 2.51 0 0 0-2.9-.1M132 172.2v1.7"/>
<path d="M132.6 174.1l-1.2 .1M135.2 170.7l-.2-1.4a1.65 1.65 0 0 0-1.6-1.7 5.1 5.1 0 0 0-5.7 1.3v2.3l.5 1.9M135.2 170.7l-.1-.2a4.1 4.1 0 0 0-3 1.5l-.1 .2M135.2 172.4v.1a4.6 4.6 0 0 1-3 1.6l-.2-.2M135.2 172.4l-.2 .4M135.2 170.7v1.7M149.3 161.7l.8 .3M149.5 161.6v.1a4.9 4.9 0 0 0 3.9 .4l.1-.2M153.5 160.2v1.7M153.8 162l-1 .3M156 160.1a3.4 3.4 0 0 1-2.4 2l-.1-.2M195.9 162.4l-.3 .5-.2 .9-.1 2.1 9.2 5.3"/>
<path d="M195.9 162.4l2.3 1.3M196.4 162.1l-.5 .3M196.4 162.1l1.9 1.1M198.2 163.7a4.4 4.4 0 0 0 1.7 2M198.3 163.2l-.1 .5M198.4 161.2l.7 .3 1.3 .2M198.4 161.2l-.1 .6v1.4M199.9 165.7l4.6 2.6M200.1 162.9l-1.8 .3M200.1 162.9l-1.9 .8M200.1 162.9l.8 1M200.4 161.7l-.3 1.2"/>
<path d="M200.9 163.9a2.34 2.34 0 0 0-1 1.8M200.9 163.9l4.7 2.6M204.5 168.3a9.5 9.5 0 0 0 8.5 0M204.5 171.2a9.5 9.5 0 0 0 8.5 0M204.5 168.3v2.9M205.1 165.3a4.4 4.4 0 0 1 4.7-1.5 3.4 3.4 0 0 1 2.5 1.5M205.6 166.5a2.11 2.11 0 0 0-1.1 1.8M205.6 166.5a7.1 7.1 0 0 0 6.3 0M205.6 163.4a5.5 5.5 0 0 1 6.3 .1 1.5 1.5 0 0 1-.3 2.6 5.5 5.5 0 0 1-6.2-.4 1.48 1.48 0 0 1 .2-2.3zM206 166.2a1.39 1.39 0 0 1 1.2-1.6 3.7 3.7 0 0 1 4.2 .9l.1 .7M211.9 166.5a2.34 2.34 0 0 1 1.1 1.8M213 168.3v2.9"/>
</g>
<path d="M111.2 76.9l-35.5-20.5" fill="none" stroke="#000" stroke-width=".2" stroke-dasharray="6.3 1.3 1.3 1.3 1.3 1.3" stroke-dashoffset="1.7"/>
<path d="M105 81.3l-28.3-16.3" fill="none" stroke="#000" stroke-width=".2" stroke-dasharray="6.3 1.3 1.3 1.3 1.3 1.3" stroke-dashoffset="-.4"/>
<path d="M69.3 60.7l-24.1-13.9" fill="none" stroke="#000" stroke-width=".2" stroke-dasharray="6.3 1.3 1.3 1.3 1.3 1.3" stroke-dashoffset="2"/>
<path d="M121.9 83.1l-46.9 27.1" fill="none" stroke="#000" stroke-width=".2" stroke-dasharray="6.3 1.3 1.3 1.3 1.3 1.3" stroke-dashoffset="1.5"/>
<path d="M121.9 83.1l20.5 11.8" fill="none" stroke="#000" stroke-width=".2" stroke-dasharray="6.3 1.3 1.3 1.3 1.3 1.3" stroke-dashoffset="4.1"/>
<path d="M190.9 122.9l10.6 6.1M201.5 129l-10.6-6.1" fill="none" stroke="#000" stroke-width=".2" stroke-dasharray="6.3 1.3 1.3 1.3 1.3 1.3" stroke-dashoffset="3.4"/>
<path d="M91.9 111.1v36.5M172.1 112.1l9.8 5.6M152 122.1v36.6" fill="none" stroke="#000" stroke-width=".2" stroke-dasharray="6.3 1.3 1.3 1.3 1.3 1.3" stroke-dashoffset="3.9"/>
<path d="M132.7 89.3l9.7 5.6" fill="none" stroke="#000" stroke-width=".2" stroke-dasharray="6.3 1.3 1.3 1.3 1.3 1.3" stroke-dashoffset="4"/>
<path d="M165.2 116l15 8.7" fill="none" stroke="#000" stroke-width=".2" stroke-dasharray="6.3 1.3 1.3 1.3 1.3 1.3" stroke-dashoffset=".8"/>
<path d="M187.7 129l14.7 8.5" fill="none" stroke="#000" stroke-width=".2" stroke-dasharray="6.3 1.3 1.3 1.3 1.3 1.3" stroke-dashoffset="1"/>
<path d="M213.3 143.8l2.9 1.7" fill="none" stroke="#000" stroke-width=".2" stroke-dasharray="6.3 1.3 1.3 1.3 1.3 1.3"/>
<path d="M138.9 100.9l26.3 15.1" fill="none" stroke="#000" stroke-width=".2" stroke-dasharray="6.3 1.3 1.3 1.3 1.3 1.3" stroke-dashoffset=".7"/>
<path d="M112.4 91v-40.7M91.9 102.9v-40.8M131.5 125.7v-40.7" fill="none" stroke="#000" stroke-width=".2" stroke-dasharray="6.3 1.3 1.3 1.3 1.3 1.3" stroke-dashoffset="1.8"/>
<path d="M152 113.9v-7.1" fill="none" stroke="#000" stroke-width=".2" stroke-dasharray="6.3 1.3 1.3 1.3 1.3 1.3" stroke-dashoffset="6"/>
<path d="M152 94.9v-21.8" fill="none" stroke="#000" stroke-width=".2" stroke-dasharray="6.3 1.3 1.3 1.3 1.3 1.3" stroke-dashoffset="5"/>
<path d="M131.5 132.5v38" fill="none" stroke="#000" stroke-width=".2" stroke-dasharray="6.3 1.3 1.3 1.3 1.3 1.3" stroke-dashoffset="3.2"/>
<path d="M112.4 121.3v14.5" fill="none" stroke="#000" stroke-width=".2" stroke-dasharray="6.3 1.3 1.3 1.3 1.3 1.3" stroke-dashoffset="2.3"/>
<text font-size="6.3" x="205.5" y="200.4">A</text>
<g font-size="4.7">
<text x="138.1" y="20.9">6</text>
<text x="186.6" y="23">No.</text>
<text x="202.4" y="23">NUMERO</text>
<text x="73.8" y="27.1">3</text>
<text x="181.6" y="27.5">ARTICLE</text>
<text x="202.6" y="27.5">DE PIECE</text>
<text x="255.2" y="25.3">QTE</text>
<text x="96.3" y="35.9">5</text>
<text x="234.2" y="59.4">axle</text>
<text x="230.4" y="63.9">support</text>
<text x="90" y="70">1</text>
<text x="166.9" y="75.6">2</text>
<text x="232" y="73.7">wheel</text>
<text x="61.2" y="80.2">4</text>
<text x="230.4" y="78.2">support</text>
<text x="230.1" y="88.2">bushing</text>
<text x="219.1" y="118.6">5</text>
<text x="249.2" y="139.5">3</text>
<text x="110.5" y="162.9">7</text>
</g>
<g font-size="4.2">
<text x="225.6" y="25.1">DESCRIPTION</text>
<text x="201.4" y="32.9">Part 1 top</text>
<text x="189.4" y="37">1</text>
<text x="201.4" y="37">plate</text>
<text x="201.4" y="41.1">grace</text>
<text x="229.9" y="37">top plate</text>
<text x="258.3" y="37">1</text>
<text x="201.4" y="47.2">4 shaft</text>
<text x="189.4" y="49.3">2</text>
<text x="201.4" y="51.3">grace</text>
<text x="234" y="49.3">shaft</text>
<text x="258.3" y="49.3">1</text>
<text x="201.4" y="57.4">3 axle</text>
<text x="189.4" y="61.5">3</text>
<text x="201.4" y="61.5">support</text>
<text x="201.4" y="65.6">grace</text>
<text x="258.3" y="61.5">2</text>
<text x="201.4" y="71.7">2 part</text>
<text x="189.4" y="75.8">4</text>
<text x="201.4" y="75.8">wheel</text>
<text x="258.3" y="75.8">1</text>
<text x="201.4" y="79.9">grace</text>
<text x="189.4" y="88.1">5</text>
<text x="201.4" y="86">5 bushing</text>
<text x="258.3" y="88.1">2</text>
<text x="201.4" y="90.1">grace</text>
<text x="189.4" y="96.3">6</text>
<text x="201.4" y="96.3">M6 X 1 (1)</text>
<text x="201.4" y="101.6">Nut M6 X 1</text>
<text x="258.3" y="96.3">4</text>
<text x="189.4" y="103.7">7</text>
<text x="201.4" y="105.8">(1)</text>
<text x="258.3" y="103.7">4</text>
</g>
<g font-size="3.5">
<text x="207.3" y="189.5">TITLE</text>
<text x="200.2" y="204.7">1:5</text>
</g>
<g font-size="3.2">
<text x="44.8" y="5.4">5</text>
<text x="95.3" y="5.3">4</text>
<text x="143.7" y="5.4">3</text>
<text x="193.9" y="5.4">2</text>
<text x="246.1" y="5.7">1</text>
<text x="4.1" y="24.5">F</text>
<text x="273.5" y="24.7">F</text>
<text x="4" y="57.5">E</text>
<text x="273.4" y="57.6">E</text>
<text x="3.6" y="89.8">D</text>
<text x="273.1" y="90">D</text>
<text x="3.5" y="123.1">C</text>
<text x="272.9" y="123.3">C</text>
<text x="3.9" y="155.7">B</text>
<text x="273.3" y="155.9">B</text>
<text x="3.6" y="190.2">A</text>
<text x="273" y="190.3">A</text>
<text x="44.2" y="210.4">5</text>
<text x="94.6" y="210.3">4</text>
<text x="143.1" y="210.4">3</text>
<text x="193.2" y="210.3">2</text>
<text x="245.4" y="210.6">1</text>
</g>
<text font-size="3" x="14" y="213.5">Produit d'éducation SOLIDWORKS – A titre éducatif uniquement.</text>
<text font-size="2.9" x="199.5" y="189.9">63</text>
<g font-size="2.8">
<text x="129.3" y="188.7">6061 T6 -</text>
<text x="145.2" y="188.7">6&quot; x 3&quot;</text>
<text x="216.1" y="189.5">Assemby Grace Kafechina</text>
<text x="124.2" y="193.6">BLACK ANODIZE</text>
<text x="128.5" y="199.2">Grace Kafechina</text>
<text x="226.2" y="199.2">05/12/2021</text>
<text x="255.1" y="199.2">MECH 211</text>
<text x="128.5" y="204.5">F.LASTNAME</text>
<text x="167.7" y="204.5">F.LASTNAME</text>
<text x="217.3" y="204.4">2 / 2</text>
<text x="237" y="204.4">1234567890</text>
<text x="265.6" y="204.4">00</text>
</g>
<g font-size="2.5">
<text x="115.9" y="188.7">MATERIAL</text>
<text x="115.9" y="193.6">FINISH</text>
<text x="115.9" y="199.2">DESIGNER</text>
<text x="210.4" y="200.4">SIZE</text>
<text x="216.9" y="199.2">DATE</text>
<text x="240.8" y="199.2">USED ON</text>
<text x="115.9" y="204.5">DRAFTER</text>
<text x="153" y="204.5">APPROVED</text>
<text x="189.9" y="204.3">SCALE</text>
<text x="209.4" y="204.4">SHEET</text>
<text x="224.5" y="204.4">DWG NO.</text>
<text x="254" y="204.4">REV NO.</text>
</g>
<g font-size="2.1">
<text x="183.6" y="192.8">TOLERANCES</text>
<text x="153" y="198.3">ALL DIMENSIONS IN mm</text>
<text x="153" y="200.4">UNLESS OTHERWISE</text>
<text x="153" y="202.5">SPECIFIED</text>
</g>
<g font-size="1.8">
<text x="196" y="196.4">.XX ± .005</text>
<text x="197" y="194.6">.X ± .05</text>
<text x="197.5" y="192.8">X ± .1</text>
<text x="192.8" y="199.9">ANGLE ± .5</text>
<text x="194.9" y="198.1">.XXX ± .002</text>
</g>
<g font-size="1.4">
<text x="187.5" y="189.9">ROUGHNESS</text>
<text x="189.5" y="188.2">SURFACE</text>
<text x="88.2" y="199.2">PROPRIETARY INFORMATION NOT TO BE</text>
<text x="88.2" y="200.6">RELEASED WITHOUT WRITTEN</text>
<text x="88.2" y="202">AUTHORIZATION FROM CONCORDIA</text>
<text x="88.2" y="203.4">UNIVERSITY</text>
</g>
<g font-size="1.1">
<text x="180.4" y="197.9" transform="rotate(-90 180.4 197.9)">UNLESS OTHERWISE</text>
<text x="181.5" y="195.2" transform="rotate(-90 181.5 195.2)">SPECIFIED</text>
</g>
</svg>
